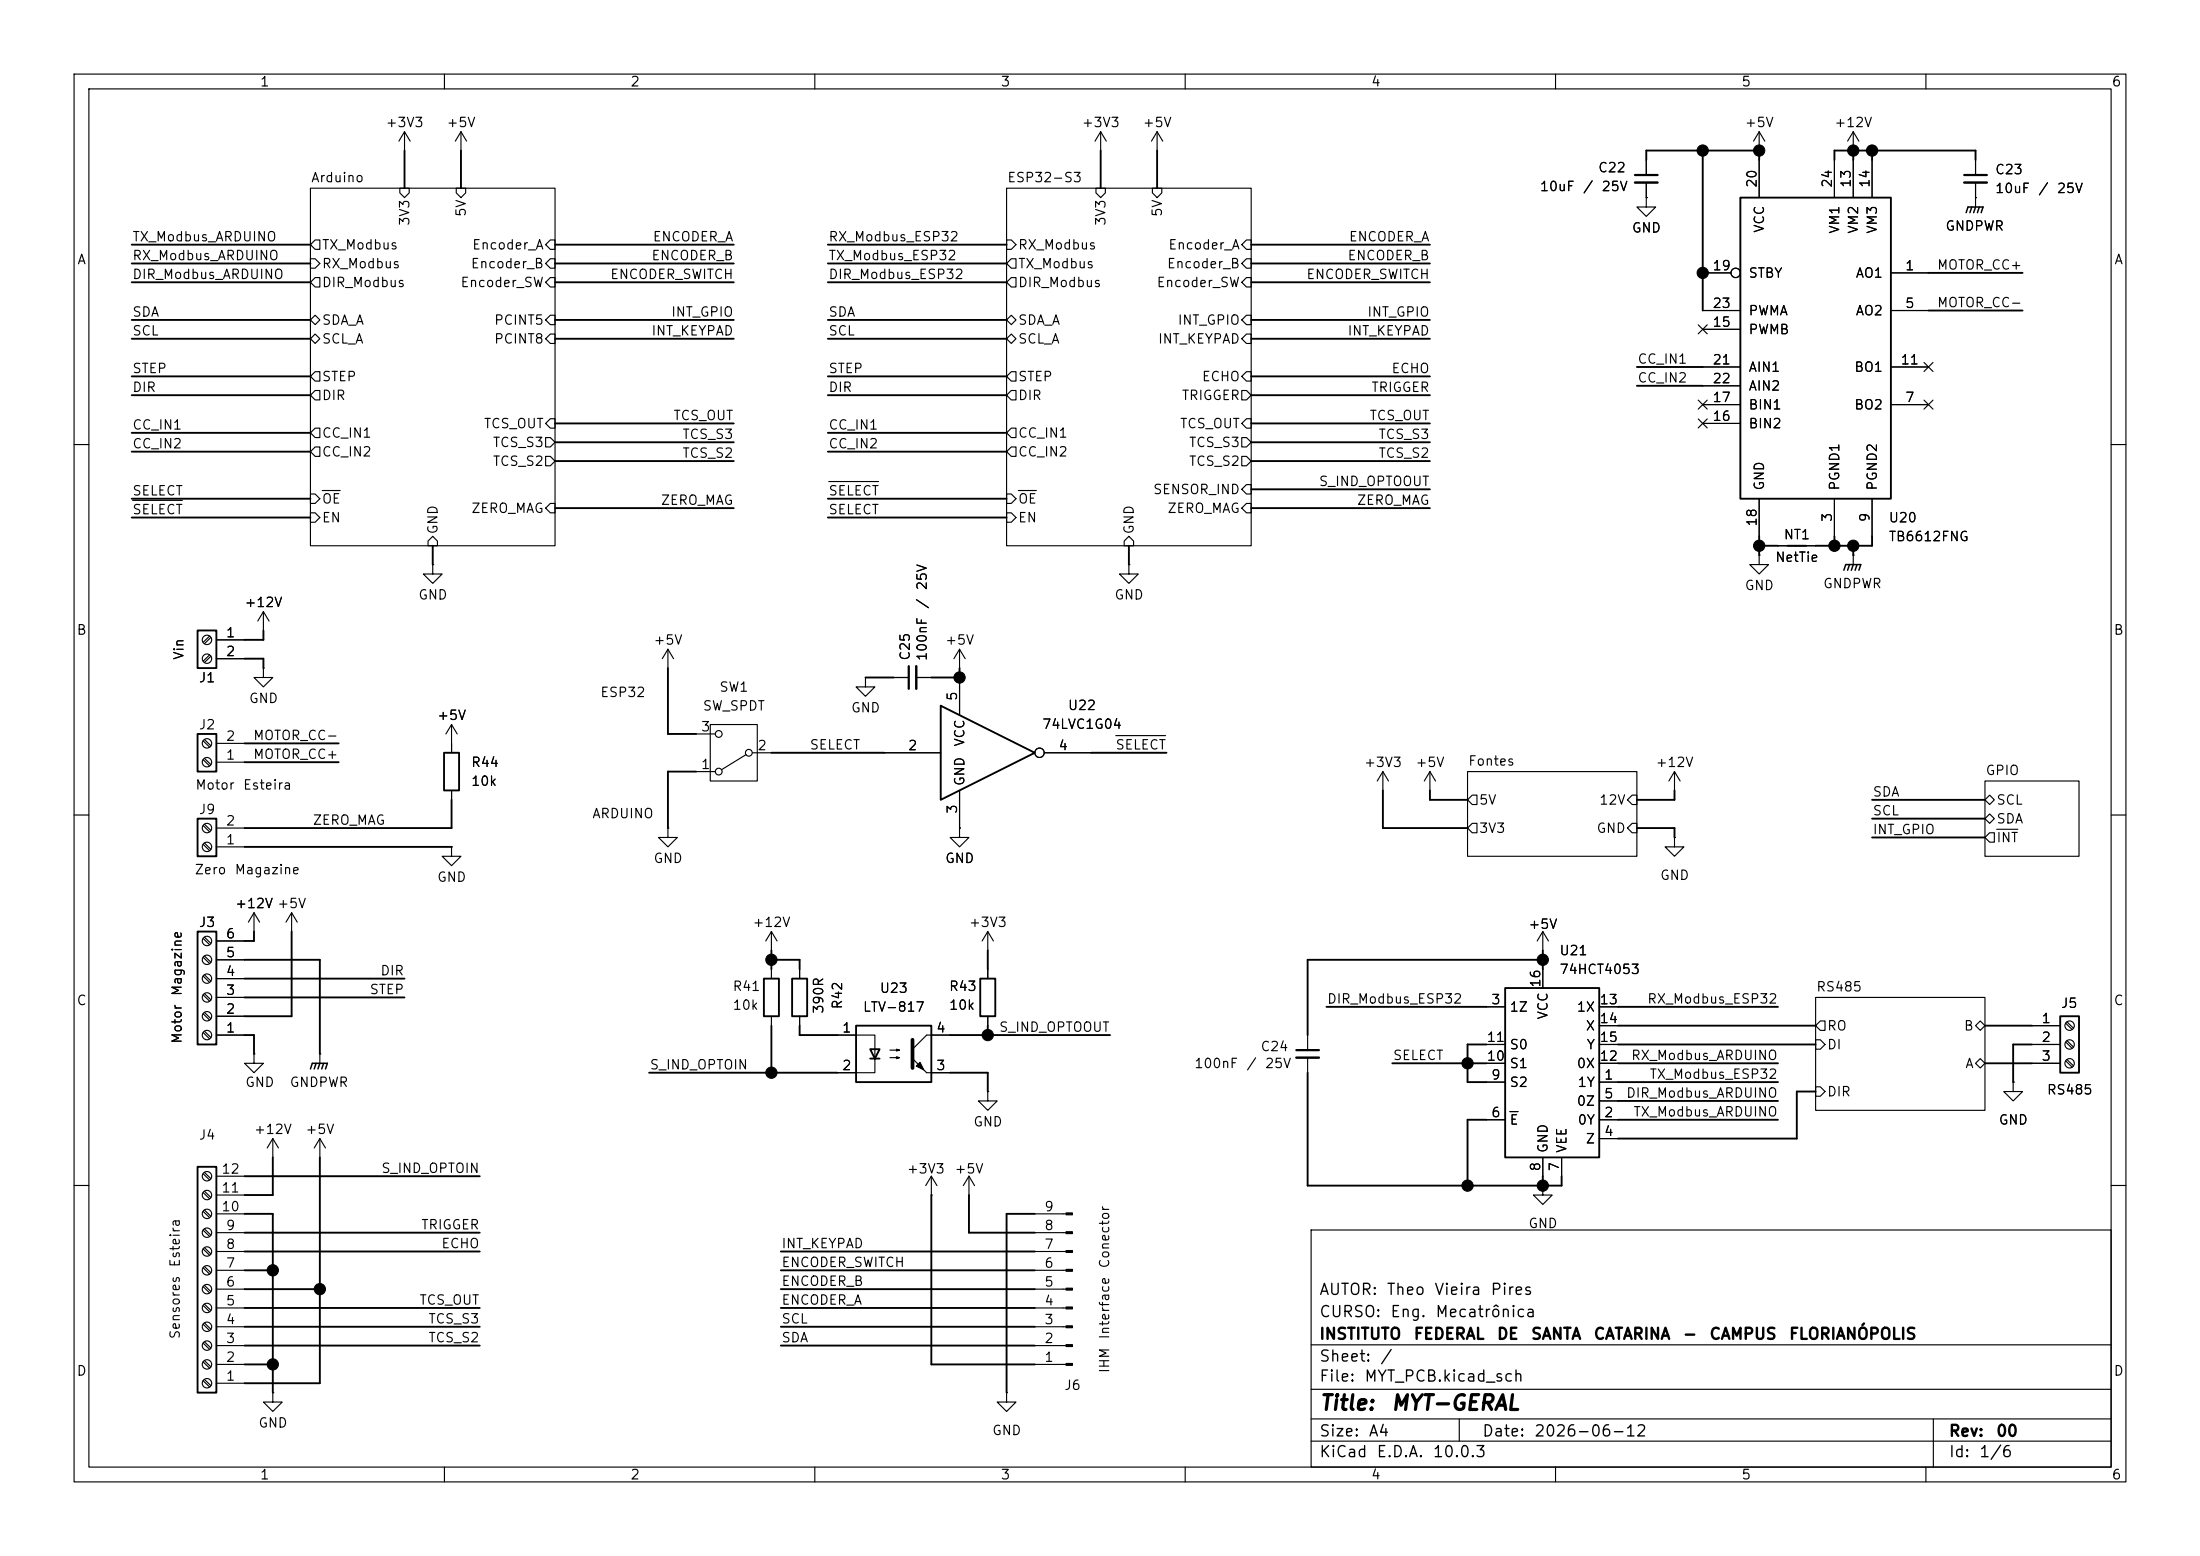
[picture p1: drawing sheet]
<svg xmlns="http://www.w3.org/2000/svg" width="297mm" height="210mm" viewBox="0 0 297 210" stroke-linecap="round" stroke-linejoin="round" font-family="sans-serif">
<g fill="none" stroke="#000" stroke-width=".15">
<path d="M10 10h277v190h-277zM12 12h273v186h-273zM54.6 17.8l-.8 1.3M54.6 17.8l.8 1.3M54.6 17.8v2.5M60 10v2M62.2 17.8l-.7 1.3M62.2 17.8l.8 1.3M62.2 17.8v2.5M110 10v2M148.6 17.8l-.8 1.3M148.6 17.8l.8 1.3"/>
<path d="M148.6 17.8v2.5M156.2 17.8l-.8 1.3M156.2 17.8l.8 1.3M156.2 17.8v2.5M160 10v2M210 10v2M237.5 17.8l-.8 1.3M237.5 17.8l.8 1.3M237.5 17.8v2.5M250.2 17.8l-.8 1.3M250.2 17.8l.8 1.3M250.2 17.8v2.5"/>
<path d="M260 10v2M41.9 25.4h33v48.3h-33zM41.9 33l.6-.6h.7v1.3h-.7zM41.9 38.1l.6-.6h.7v1.2h-.7zM41.9 34.9h.6l.7 .7-.7 .6h-.6zM54 25.4h1.2v.6l-.6 .7-.6-.7zM61.6 25.4h1.3v.6l-.7 .7-.6-.7zM74.3 32.4h.6v1.3h-.6l-.6-.7zM74.3 37.5h.6v1.2h-.6l-.6-.6zM74.3 34.9h.6v1.3h-.6l-.6-.6zM135.9 25.4h33v48.3h-33zM135.9 32.4h.6l.7 .6-.7 .7h-.6z"/>
<path d="M136.5 34.9h.7v1.3h-.7l-.6-.6zM136.5 37.5h.7v1.2h-.7l-.6-.6zM148 25.4h1.2v.6l-.6 .7-.6-.7zM155.6 25.4h1.2v.6l-.6 .7-.6-.7zM168.3 37.5h.6v1.2h-.6l-.7-.6zM168.3 32.4h.6v1.3h-.6l-.7-.7zM168.3 34.9h.6v1.3h-.6l-.7-.6zM222.2 26.7v1.2h1.3l-1.3 1.3-1.2-1.3h1.2M222.2 26.7h.1M222.2 21.6v2M222.2 24.6v2.1M229.9 36.8h3.8"/>
<path d="M237.5 21.6v5.1M247.6 21.6v5.1M250.2 21.6v5.1M252.7 21.6v5.1M255.3 36.8h5M266.7 26.7h.1M266.7 21.6v2M266.7 24.6v3.3M41.9 45.7l.6-.6 .7 .6-.7 .7zM41.9 58.4l.6-.6h.7v1.3h-.7zM41.9 53.3l.6-.6h.7v1.3h-.7zM41.9 50.8l.6-.6h.7v1.2h-.7z"/>
<path d="M42.5 42.5l.7 .7-.7 .6-.6-.6zM73.7 59.1h.6l.6 .6-.6 .6h-.6zM74.3 45.1h.6v1.3h-.6l-.6-.7zM74.3 42.5h.6v1.3h-.6l-.6-.6zM74.3 56.5h.6v1.3h-.6l-.6-.6zM135.9 45.7l.6-.6 .7 .6-.7 .7zM136.5 52.7h.7v1.3h-.7l-.6-.7zM136.5 50.2h.7v1.2h-.7l-.6-.6zM136.5 42.5l.7 .7-.7 .6-.6-.6zM136.5 57.8h.7v1.3h-.7l-.6-.7zM167.6 52.7h.7l.6 .6-.6 .7h-.7zM167.6 59.1h.7l.6 .6-.6 .6h-.7z"/>
<path d="M168.3 50.2h.6v1.2h-.6l-.7-.6zM168.3 56.5h.6v1.3h-.6l-.7-.6zM168.3 45.1h.6v1.3h-.6l-.7-.7zM168.3 42.5h.6v1.3h-.6l-.7-.6zM229.3 56.5l1.2 1.3M229.3 43.8l1.2 1.3M229.3 54l1.2 1.2M229.9 41.9h5M229.9 54.6h5M229.9 49.5h5M229.9 44.5h5M229.9 57.2h5"/>
<path d="M229.9 52.1h5M230.5 56.5l-1.2 1.3M230.5 43.8l-1.2 1.3M230.5 54l-1.2 1.2M255.3 41.9h5M255.3 54.6h5M255.3 49.5h5M259.7 48.9l1.3 1.2M259.7 54l1.3 1.2M261 48.9l-1.3 1.2M261 54l-1.3 1.2M10 60h2"/>
<path d="M17.9 67.5h6.7M41.9 69.2h.6l.7 .7-.7 .6h-.6zM41.9 66.7h.6l.7 .6-.7 .6h-.6zM41.9 61l.6-.7h.7v1.3h-.7zM43.5 66.2h2.4M58.4 72.4l.7 .6v.7h-1.3v-.7zM58.4 76.2v1.3h1.3l-1.3 1.2-1.3-1.2h1.3M58.4 76.2h.1M73.7 61.6h.6l.6 .6-.6 .7h-.6zM74.3 67.9h.6v1.3h-.6l-.6-.6zM111.9 65h6.7M135.9 66.7h.6l.7 .6-.7 .6h-.6z"/>
<path d="M135.9 69.2h.6l.7 .7-.7 .6h-.6zM136.5 60.3h.7v1.3h-.7l-.6-.6zM137.5 66.2h2.4M151.8 73l.6-.6 .6 .6v.7h-1.2zM152.4 76.2v1.3h1.3l-1.3 1.2-1.3-1.2h1.3M152.4 76.2h.1M167.6 61.6h.7l.6 .6-.6 .7h-.7zM168.3 67.9h.6v1.3h-.6l-.7-.6zM168.3 65.4h.6v1.3h-.6l-.7-.7zM237.5 74.9v1.3h1.3l-1.3 1.3-1.3-1.3h1.3M237.5 74.9h.1M237.5 67.3v5.1"/>
<path d="M240 73.7h5.1M247.6 67.3v5.1M250.2 74.9h.1M250.2 74.9v1.3M252.7 67.3v5.1M285 60h2M27.4 100l.9 .8M27.6 99.8l.9 .9M28.3 85.9l-.9 .8M28.3 88.4l-.9 .8M28.5 86l-.9 .9M28.5 88.6l-.9 .8"/>
<path d="M29.2 86.4h3.8M29.2 88.9h3.8M35.6 90.2v1.2h1.2l-1.2 1.3-1.3-1.3h1.3M35.6 90.2h.1M35.6 82.6l-.8 1.2M35.6 82.6l.7 1.2M35.6 82.6v2.5M61 97.8v3.8M61 97.8l-.8 1.3M61 97.8l.7 1.3M90.2 87.6l-.8 1.3M90.2 87.6l.7 1.3"/>
<path d="M90.2 87.6v2.6M94 99.1h2.5M95.9 97.8h6.3v7.6h-6.3zM116.8 91.4v1.3h1.3l-1.3 1.3-1.2-1.3h1.2M116.8 91.4h.1M120.6 91.4h2.1M123.7 91.4h2M129.5 87.6v2.6M129.5 91.4v5.1M129.5 87.6l-.7 1.3M129.5 87.6l.8 1.3M150.6 99.3h6.8"/>
<path d="M10 110h2M27.4 114l.9 .8M27.4 111.4l.9 .9M27.4 102.5l.9 .9M27.6 113.8l.9 .8M27.6 111.3l.9 .8M27.6 102.4l.9 .8M29.2 114.3h3.8M29.2 111.8h3.8M29.2 102.9h3.8M29.2 100.3h3.8M61 114.3v1.3h1.2l-1.2 1.2-1.3-1.2h1.3"/>
<path d="M61 114.3h.1M61 106.7v1.3M90.2 111.8v1.2h1.2l-1.2 1.3-1.3-1.3h1.3M90.2 111.8h.1M94 104.1h2.5M100.7 101.9l-3.3 2M101.6 101.6h2.5M119.4 101.6h7.6M129.5 111.8v1.2h1.3l-1.3 1.3-1.2-1.3h1.2M129.5 111.8h.1M129.5 106.7v5.1M141 101.6h6.3"/>
<path d="M186.7 104.1l-.8 1.3M186.7 104.1l.8 1.3M186.7 104.1v2.6M193 104.1l-.7 1.3M193 104.1l.8 1.3M193 104.1v2.6M198.1 104.1h22.9v11.5h-22.9zM198.8 111.1h.6v1.3h-.6l-.7-.6zM198.8 107.3h.6v1.3h-.6l-.7-.6zM220.3 107.3h.7v1.3h-.7l-.6-.6zM220.3 111.1h.7v1.3h-.7l-.6-.6zM226.1 113v1.3h1.2l-1.2 1.3-1.3-1.3h1.3"/>
<path d="M226.1 113h.1M226.1 104.1l-.8 1.3M226.1 104.1l.7 1.3M226.1 104.1v2.6M268 105.4h12.7v10.2h-12.7zM268 110.5l.6-.6 .6 .6-.6 .6zM268.6 107.3l.6 .7-.6 .6-.6-.6zM268.6 112.4h.6v1.3h-.6l-.6-.7zM269.6 111.9h2.8M285 110h2M27.4 139.4l.9 .8M27.4 136.8l.9 .9"/>
<path d="M27.4 134.3l.9 .8M27.4 131.7l.9 .9M27.4 129.2l.9 .8M27.4 126.7l.9 .8M27.6 139.2l.9 .8M27.6 136.7l.9 .8M27.6 134.1l.9 .9M27.6 131.6l.9 .8M27.6 129l.9 .9M27.6 126.5l.9 .8M29.2 139.7h3.8M29.2 137.2h3.8"/>
<path d="M29.2 134.6h3.8M29.2 132.1h3.8M29.2 129.5h3.8M29.2 127h3.8M34.3 123.2l-.8 1.3M34.3 123.2l.8 1.3M34.3 123.2v2.5M39.4 123.2l-.8 1.3M39.4 123.2l.7 1.3M39.4 123.2v2.5M104.1 125.7l-.7 1.3M104.1 125.7l.8 1.3"/>
<path d="M104.1 125.7v2.6M104.1 130.8v1.3M104.1 137.2v1.2M107.9 130.8v1.3M107.9 137.2v1.2M113 139.7h5.1v3.3M128.3 139.7h-3.2l-1.9 1.9M133.3 125.7v2.6M133.3 130.8v1.3M133.3 137.2v1.2M133.3 125.7l-.7 1.3M133.3 125.7l.8 1.3"/>
<path d="M176.5 139.7v2M200.7 135.9h2.5M208.3 125.7v2.6M208.3 130.8v2.6M208.3 125.7l-.8 1.3M208.3 125.7l.7 1.3M215.9 138.4h2.5M215.9 135.9h2.5M245.1 134.6h22.9v15.3h-22.9zM245.7 137.8h.7v1.3h-.7l-.6-.7zM267.3 137.8l.7 .6-.7 .7-.6-.7zM274.3 138.4h3.8"/>
<path d="M278.9 138.1l.8 .8M279 137.9l.9 .9M27.4 158.4l.9 .9M27.6 158.2l.9 .9M29.2 158.8h3.8M34.3 142.2v1.3h1.3l-1.3 1.3-1.3-1.3h1.3M34.3 142.2h.1M36.8 153.7l-.7 1.2M36.8 153.7l.8 1.2M36.8 153.7v2.5M43.2 142.2h.1M43.2 153.7l-.8 1.2"/>
<path d="M43.2 153.7l.7 1.2M43.2 142.2v1.3M43.2 153.7v2.5M118.1 142.9v1.9h-5.1M120.1 141.7h1.3l-.4 .2v-.3l.4 .1M120.1 142.7h1.3l-.4 .2v-.3l.4 .1M125.1 144.8h3.2M125.7 158.8l-.7 1.2M125.7 158.8l.8 1.2M125.7 158.8v2.5M130.8 158.8l-.8 1.2M130.8 158.8l.8 1.2"/>
<path d="M130.8 158.8v2.5M133.3 147.3v1.3h1.3l-1.3 1.3-1.2-1.3h1.2M133.3 147.3h.1M176.5 142.7v2.1M200.7 141h2.5M200.7 143.5h2.5M200.7 146.1h2.5M200.7 151.1h2.5M203.8 150h1.1M208.3 156.2v2.6M210.8 156.2v2.6M215.9 141h2.5"/>
<path d="M215.9 143.5h2.5M215.9 146.1h2.5M215.9 151.1h2.5M215.9 153.7h2.5M215.9 148.6h2.5M245.1 140.3h.6l.7 .7-.7 .6h-.6zM245.1 146.7h.6l.7 .6-.7 .7h-.6zM266.7 143.5l.6-.6 .7 .6-.7 .6zM271.8 146.1v1.2h1.2l-1.2 1.3-1.3-1.3h1.3M271.8 146.1h.1M274.3 141h3.8M274.3 143.5h3.8"/>
<path d="M278.9 140.6l.8 .9M278.9 143.2l.8 .8M279 140.5l.9 .8M279 143l.9 .8M10 160h2M27.4 178.7l.9 .9M27.4 176.2l.9 .8M27.4 173.7l.9 .8M27.4 171.1l.9 .9M27.4 168.6l.9 .8M27.4 166l.9 .9M27.4 163.5l.9 .8"/>
<path d="M27.4 161l.9 .8M27.6 178.6l.9 .8M27.6 176l.9 .9M27.6 173.5l.9 .8M27.6 170.9l.9 .9M27.6 168.4l.9 .8M27.6 165.9l.9 .8M27.6 163.3l.9 .9M27.6 160.8l.9 .8M29.2 179.1h3.8M29.2 176.5h3.8M29.2 174h3.8"/>
<path d="M29.2 171.5h3.8M29.2 168.9h3.8M29.2 166.4h3.8M29.2 163.8h3.8M29.2 161.3h3.8M125.7 161.3h.1M139.7 179.1h4.2M139.7 176.5h4.2M139.7 174h4.2M139.7 171.5h4.2M139.7 168.9h4.2M139.7 166.4h4.2"/>
<path d="M139.7 163.8h4.2M177 166h108v32h-108zM208.3 160v1.3h1.2l-1.2 1.3-1.3-1.3h1.3M208.3 160h.1M285 160h2M27.4 186.4l.9 .8M27.4 183.8l.9 .9M27.4 181.3l.9 .8M27.6 186.2l.9 .8M27.6 183.6l.9 .9M27.6 181.1l.9 .8M29.2 184.2h3.8"/>
<path d="M29.2 181.6h3.8M29.2 186.7h3.8M36.8 188v1.2h1.3l-1.3 1.3-1.2-1.3h1.2M36.8 188h.1M60 198v2M110 198v2M135.9 188v1.2h1.3l-1.3 1.3-1.3-1.3h1.3M135.9 188h.1M139.7 184.2h4.2M139.7 181.6h4.2M160 198v2M177 194.5h108"/>
<path d="M177 191.5h108M177 187.5h108M177 181.5h108M197 191.5v3M210 198v2M260 198v2M261 191.5v6.5"/>
<circle cx="234.3" cy="36.8" r=".63"/>
<circle cx="27.9" cy="86.4" r=".63"/>
<circle cx="27.9" cy="88.9" r=".63"/>
<circle cx="97" cy="99.1" r=".46"/>
<circle cx="27.9" cy="100.3" r=".63"/>
<circle cx="27.9" cy="114.3" r=".63"/>
<circle cx="27.9" cy="111.8" r=".63"/>
<circle cx="27.9" cy="102.9" r=".63"/>
<circle cx="97" cy="104.1" r=".46"/>
<circle cx="101.1" cy="101.6" r=".46"/>
<circle cx="140.3" cy="101.6" r=".63"/>
<circle cx="27.9" cy="127" r=".63"/>
<circle cx="27.9" cy="139.7" r=".63"/>
<circle cx="27.9" cy="129.5" r=".63"/>
<circle cx="27.9" cy="134.6" r=".63"/>
<circle cx="27.9" cy="132.1" r=".63"/>
<circle cx="27.9" cy="137.2" r=".63"/>
<circle cx="279.4" cy="138.4" r=".63"/>
<circle cx="27.9" cy="158.7" r=".63"/>
<circle cx="279.4" cy="143.5" r=".63"/>
<circle cx="279.4" cy="141" r=".63"/>
<circle cx="27.9" cy="168.9" r=".63"/>
<circle cx="27.9" cy="161.3" r=".63"/>
<circle cx="27.9" cy="174" r=".63"/>
<circle cx="27.9" cy="166.4" r=".63"/>
<circle cx="27.9" cy="163.8" r=".63"/>
<circle cx="27.9" cy="171.4" r=".63"/>
<circle cx="27.9" cy="179.1" r=".63"/>
<circle cx="27.9" cy="176.5" r=".63"/>
<circle cx="27.9" cy="181.6" r=".63"/>
<circle cx="27.9" cy="184.1" r=".63"/>
<circle cx="27.9" cy="186.7" r=".63"/>
</g>
<g fill="none" stroke="#000" stroke-width=".25">
<path d="M17.8 35.6h24.1M17.8 38.1h24.1M17.8 33h24.1M54.6 20.3v5.1M62.2 20.3v5.1M74.9 35.6h24.2M74.9 38.1h24.2M74.9 33h24.2M111.8 35.6h24.1M111.8 38.1h24.1M111.8 33h24.1M148.6 20.3v5.1"/>
<path d="M156.2 20.3v5.1M168.9 35.6h24.1M168.9 38.1h24.1M168.9 33h24.1M222.2 21.6v-1.3h15.3v1.3M229.9 20.3v21.6M234.9 26.7h20.4v40.6h-20.4zM247.6 21.6v-1.3h19.1v1.3M250.2 20.3v1.3M252.7 20.3v1.3M260.3 36.8h12.7M17.8 58.4h24.1"/>
<path d="M17.8 45.7h24.1M17.8 43.2h24.1M17.8 50.8h24.1M17.8 53.3h24.1M74.9 45.7h24.2M74.9 43.2h24.2M74.9 57.2h24.2M74.9 59.7h24.2M111.8 58.4h24.1M111.8 45.7h24.1M111.8 43.2h24.1M111.8 50.8h24.1"/>
<path d="M111.8 53.3h24.1M168.9 45.7h24.1M168.9 43.2h24.1M168.9 57.2h24.1M168.9 59.7h24.1M168.9 50.8h24.1M168.9 53.3h24.1M221 49.5h8.9M221 52.1h8.9M260.3 41.9h12.7M17.8 67.3h24.1M17.8 61h24.1"/>
<path d="M17.8 69.9h24.1M58.4 73.7v2.5M74.9 68.6h24.2M74.9 62.2h24.2M111.8 67.3h24.1M111.8 61h24.1M111.8 69.9h24.1M152.4 73.7v2.5M168.9 68.6h24.1M168.9 62.2h24.1M168.9 66h24.1M237.5 73.7h2.5"/>
<path d="M237.5 72.4v2.5M241.3 73.7h2.5M247.6 72.4v1.3M250.2 73.7v1.2M252.7 72.4v1.3h-7.6M26.7 99.1h2.5v5h-2.5zM26.7 85.1h2.5v5.1h-2.5zM33 88.9h2.6v1.3M35.6 85.1v1.3h-2.6M90.2 90.2v8.9h3.8M116.8 91.4h3.8M127 95.3l12.7 6.3-12.7 6.4z"/>
<path d="M129.5 90.2v1.2h-3.8M26.7 110.5h2.5v5.1h-2.5zM33 102.9h12.7M33 100.3h12.7M33 114.3h28M59.9 101.6h2.1v5.1h-2.1zM61 108v3.8h-28M94 104.1h-3.8v7.7M104.1 101.6h15.3M147.3 101.6h10.2M186.7 106.7v5.1h11.4M193 106.7v1.3h5.1"/>
<path d="M221 111.8h5.1v1.2M226.1 106.7v1.3h-5.1M252.7 108h15.3M252.7 113h15.3M252.7 110.5h15.3M26.7 125.7h2.5v15.3h-2.5zM33 139.7h1.3v2.5M33 129.5h10.2v12.7M33 134.6h21.6M33 132.1h21.6M34.3 125.7v1.3h-1.3M39.4 125.7v11.5h-6.4"/>
<path d="M103.1 132.1h2.1v5.1h-2.1zM104.1 129.5h3.8v1.3M104.1 128.3v2.5M104.1 138.4v6.4M106.9 132.1h2.1v5.1h-2.1zM107.9 138.4v1.3h5.1M115.6 138.4h10.1v7.7h-10.1zM128.3 139.7h21.6M132.3 132.1h2.1v5.1h-2.1zM133.3 128.3v2.5M133.3 138.4v1.3M179.1 135.9h21.6"/>
<path d="M203.2 133.4h12.7v22.8h-12.7zM208.3 128.3v2.5M208.3 129.5h-31.8v10.2M218.4 138.4h26.7M218.4 135.9h21.6M268 138.4h6.3M278.1 137.2h2.6v7.6h-2.6zM26.7 157.5h2.5v30.5h-2.5zM33 158.8h31.8M36.8 156.2v5.1h-3.8M43.2 156.2v30.5h-10.2M87.6 144.8h25.4"/>
<path d="M117.5 141.6h1.2l-.6 1.3zM117.5 142.9h1.2M128.3 144.8h5v2.5M176.5 144.8v15.2h34.3v-1.2M188 143.5h12.7M200.7 141h-2.6v5.1h2.6M200.7 151.1h-2.6v8.9M208.3 158.8v1.2M218.4 143.5h21.6M218.4 141h26.7M218.4 151.1h21.6M218.4 148.6h21.6"/>
<path d="M218.4 146.1h21.6M245.1 147.3h-2.5v6.4h-24.2M268 143.5h6.3M274.3 141h-2.5v5.1M33 163.8h3.8v24.2M33 166.4h31.8M33 171.5h3.8M33 176.5h31.8M33 168.9h31.8M33 179.1h31.8M33 174h10.2M105.4 171.5h34.3"/>
<path d="M105.4 176.5h34.3M105.4 168.9h34.3M105.4 179.1h34.3M105.4 174h34.3M125.7 161.3v22.9h14M130.8 161.3v5.1h8.9M139.7 163.8h-3.8v24.2M33 181.6h31.8M33 184.2h3.8M105.4 181.6h34.3"/>
</g>
<path d="M220.7 23.6h3.1M265.2 23.6h3M122.7 89.9v3.1M175 141.7h3.1" fill="none" stroke="#000" stroke-width=".3"/>
<path d="M220.7 24.6h3.1M265.2 24.6h3M123.7 89.9v3.1M175 142.7h3.1" fill="none" stroke="#000" stroke-width=".33"/>
<path d="M123.2 140.3v3.8" fill="none" stroke="#000" stroke-width=".51"/>
<path d="M123.7 143.9l.5-.5 .5 1zM123.2 142.9l1.9 1.9zM143.9 178.9h.9v.3h-.9zM143.9 176.4h.9v.3h-.9zM143.9 173.9h.9v.2h-.9zM143.9 171.3h.9v.3h-.9zM143.9 168.8h.9v.2h-.9zM143.9 166.2h.9v.3h-.9zM143.9 163.7h.9v.3h-.9zM143.9 184h.9v.3h-.9zM143.9 181.5h.9v.2h-.9z" fill="#000" stroke="#000" stroke-width=".15"/>
<path d="M265.4 28.7l.3-.8h2l-.2 .8M266.2 27.9l-.3 .8M266.7 27.9l-.3 .8M267.2 27.9l-.2 .8M248.9 77l.3-.8h2l-.2 .8M249.7 76.2l-.3 .8M250.2 76.2l-.3 .8M250.7 76.2l-.3 .8M41.9 144.3l.3-.8h2l-.3 .8M42.7 143.5l-.3 .8M43.2 143.5l-.3 .8M43.7 143.5l-.3 .8" fill="none" stroke="#000" stroke-width=".2"/>
<g fill="#000" stroke="#000" stroke-width=".14">
<circle cx="229.9" cy="20.3" r=".76"/>
<circle cx="229.9" cy="36.8" r=".76"/>
<circle cx="237.5" cy="20.3" r=".76"/>
<circle cx="250.2" cy="20.3" r=".76"/>
<circle cx="252.7" cy="20.3" r=".76"/>
<circle cx="237.5" cy="73.7" r=".76"/>
<circle cx="247.6" cy="73.7" r=".76"/>
<circle cx="250.2" cy="73.7" r=".76"/>
<circle cx="129.5" cy="91.4" r=".76"/>
<circle cx="104.1" cy="129.5" r=".76"/>
<circle cx="133.3" cy="139.7" r=".76"/>
<circle cx="208.3" cy="129.5" r=".76"/>
<circle cx="104.1" cy="144.8" r=".76"/>
<circle cx="198.1" cy="143.5" r=".76"/>
<circle cx="36.8" cy="171.4" r=".76"/>
<circle cx="43.2" cy="174" r=".76"/>
<circle cx="198.1" cy="160" r=".76"/>
<circle cx="208.3" cy="160" r=".76"/>
<circle cx="36.8" cy="184.1" r=".76"/>
</g>
<g font-size="2">
<text x="178" y="190.8">Title:</text>
<text x="187.7" y="190.8">MYT-GERAL</text>
</g>
<g font-size="1.5">
<text x="178" y="178.2">CURSO:</text>
<text x="178" y="175.2">AUTOR:</text>
<text x="187.1" y="175.2">Theo</text>
<text x="187.6" y="178.2">Eng.</text>
<text x="193.5" y="175.2">Vieira</text>
<text x="193.7" y="178.2">Mecatrônica</text>
<text x="201.1" y="175.2">Pires</text>
<text x="178" y="184.2">Sheet:</text>
<text x="178" y="181.2">INSTITUTO</text>
<text x="186.2" y="184.2">/</text>
<text x="190.7" y="181.2">FEDERAL</text>
<text x="202" y="181.2">DE</text>
<text x="206.6" y="181.2">SANTA</text>
<text x="215" y="181.2">CATARINA</text>
<text x="227.1" y="181.2">-</text>
<text x="230.7" y="181.2">CAMPUS</text>
<text x="241.4" y="181.2">FLORIANÓPOLIS</text>
<text x="178" y="186.9">File:</text>
<text x="184.1" y="186.9">MYT_PCB.kicad_sch</text>
<text x="178" y="197.1">KiCad</text>
<text x="178" y="194.3">Size:</text>
<text x="184.7" y="194.3">A4</text>
<text x="185.7" y="197.1">E.D.A.</text>
<text x="193.3" y="197.1">10.0.3</text>
<text x="200" y="194.3">Date:</text>
<text x="207" y="194.3">2026-06-12</text>
<text x="263" y="194.3">Rev:</text>
<text x="263" y="197.1">Id:</text>
<text x="267.1" y="197.1">1/6</text>
<text x="269.4" y="194.3">00</text>
</g>
<g font-size="1.3">
<text x="35" y="12">1</text>
<text x="85" y="12">2</text>
<text x="135" y="12">3</text>
<text x="185" y="12">4</text>
<text x="235" y="12">5</text>
<text x="285" y="12">6</text>
<text x="52" y="17.5">+3V3</text>
<text x="60.2" y="17.5">+5V</text>
<text x="145.9" y="17.5">+3V3</text>
<text x="154.2" y="17.5">+5V</text>
<text x="235.5" y="17.5">+5V</text>
<text x="247.5" y="17.5">+12V</text>
<text x="215.7" y="23.6">C22</text>
<text x="269.2" y="23.8">C23</text>
<text x="41.9" y="24.9">Arduino</text>
<text x="63.2" y="29.4" transform="rotate(-90 63.2 29.4)">5V</text>
<text x="135.9" y="24.9">ESP32-S3</text>
<text x="157.2" y="29.4" transform="rotate(-90 157.2 29.4)">5V</text>
<text x="207.8" y="26.1">10uF</text>
<text x="213.6" y="26.1">/</text>
<text x="216.1" y="26.1">25V</text>
<text x="237.5" y="25.4" transform="rotate(-90 237.5 25.4)">20</text>
<text x="247.6" y="25.4" transform="rotate(-90 247.6 25.4)">24</text>
<text x="250.2" y="25.4" transform="rotate(-90 250.2 25.4)">13</text>
<text x="252.7" y="25.4" transform="rotate(-90 252.7 25.4)">14</text>
<text x="269.2" y="26.4">10uF</text>
<text x="275.1" y="26.4">/</text>
<text x="277.6" y="26.4">25V</text>
<text x="10.3" y="36">A</text>
<text x="17.8" y="35.4">RX_Modbus_ARDUINO</text>
<text x="17.8" y="32.9">TX_Modbus_ARDUINO</text>
<text x="43.4" y="34">TX_Modbus</text>
<text x="55.6" y="30.6" transform="rotate(-90 55.6 30.6)">3V3</text>
<text x="63.7" y="34">Encoder_A</text>
<text x="87.9" y="35.4">ENCODER_B</text>
<text x="88" y="32.9">ENCODER_A</text>
<text x="111.8" y="32.9">RX_Modbus_ESP32</text>
<text x="111.8" y="35.4">TX_Modbus_ESP32</text>
<text x="137.4" y="34">RX_Modbus</text>
<text x="149.6" y="30.6" transform="rotate(-90 149.6 30.6)">3V3</text>
<text x="157.6" y="34">Encoder_A</text>
<text x="181.8" y="35.4">ENCODER_B</text>
<text x="182" y="32.9">ENCODER_A</text>
<text x="220.2" y="31.7">GND</text>
<text x="238.5" y="31.5" transform="rotate(-90 238.5 31.5)">VCC</text>
<text x="248.6" y="31.6" transform="rotate(-90 248.6 31.6)">VM1</text>
<text x="251.2" y="31.6" transform="rotate(-90 251.2 31.6)">VM2</text>
<text x="253.7" y="31.6" transform="rotate(-90 253.7 31.6)">VM3</text>
<text x="262.5" y="31.5">GNDPWR</text>
<text x="285.3" y="36">A</text>
<text x="17.8" y="38">DIR_Modbus_ARDUINO</text>
<text x="43.4" y="39.1">DIR_Modbus</text>
<text x="43.4" y="36.5">RX_Modbus</text>
<text x="62.1" y="39.1">Encoder_SW</text>
<text x="63.5" y="36.5">Encoder_B</text>
<text x="82.3" y="38">ENCODER_SWITCH</text>
<text x="111.8" y="38">DIR_Modbus_ESP32</text>
<text x="137.4" y="36.5">TX_Modbus</text>
<text x="137.4" y="39.1">DIR_Modbus</text>
<text x="156.1" y="39.1">Encoder_SW</text>
<text x="157.4" y="36.5">Encoder_B</text>
<text x="176.3" y="38">ENCODER_SWITCH</text>
<text x="231.1" y="36.8">19</text>
<text x="231.1" y="41.9">23</text>
<text x="236" y="37.8">STBY</text>
<text x="250.4" y="37.8">AO1</text>
<text x="257.1" y="36.8">1</text>
<text x="257.1" y="41.9">5</text>
<text x="261.4" y="36.7">MOTOR_CC+</text>
<text x="261.4" y="41.8">MOTOR_CC-</text>
<text x="17.8" y="45.6">SCL</text>
<text x="17.8" y="43.1">SDA</text>
<text x="43.4" y="44.2">SDA_A</text>
<text x="43.4" y="46.7">SCL_A</text>
<text x="66.6" y="46.7">PCINT8</text>
<text x="66.6" y="44.2">PCINT5</text>
<text x="87.9" y="45.6">INT_KEYPAD</text>
<text x="90.5" y="43.1">INT_GPIO</text>
<text x="111.8" y="43.1">SDA</text>
<text x="111.8" y="45.6">SCL</text>
<text x="137.4" y="46.7">SCL_A</text>
<text x="137.4" y="44.2">SDA_A</text>
<text x="156.2" y="46.7">INT_KEYPAD</text>
<text x="158.9" y="44.2">INT_GPIO</text>
<text x="181.8" y="45.6">INT_KEYPAD</text>
<text x="184.5" y="43.1">INT_GPIO</text>
<text x="231.1" y="44.4">15</text>
<text x="236" y="45.4">PWMB</text>
<text x="236" y="42.9">PWMA</text>
<text x="250.4" y="42.9">AO2</text>
<text x="17.8" y="53.2">DIR</text>
<text x="17.8" y="50.7">STEP</text>
<text x="43.4" y="51.8">STEP</text>
<text x="111.8" y="53.2">DIR</text>
<text x="111.8" y="50.7">STEP</text>
<text x="137.4" y="51.8">STEP</text>
<text x="162.2" y="51.8">ECHO</text>
<text x="185" y="53.2">TRIGGER</text>
<text x="187.8" y="50.7">ECHO</text>
<text x="221" y="51.9">CC_IN2</text>
<text x="221" y="49.4">CC_IN1</text>
<text x="231.1" y="49.5">21</text>
<text x="231.1" y="52">22</text>
<text x="236" y="50.5">AIN1</text>
<text x="236" y="53">AIN2</text>
<text x="250.2" y="50.5">BO1</text>
<text x="256.5" y="49.5">11</text>
<text x="17.8" y="58.3">CC_IN1</text>
<text x="43.4" y="59.4">CC_IN1</text>
<text x="43.4" y="54.3">DIR</text>
<text x="65.2" y="58.1">TCS_OUT</text>
<text x="90.8" y="57">TCS_OUT</text>
<text x="92" y="59.6">TCS_S3</text>
<text x="111.8" y="58.3">CC_IN1</text>
<text x="137.4" y="54.3">DIR</text>
<text x="137.4" y="59.4">CC_IN1</text>
<text x="159.2" y="58.1">TCS_OUT</text>
<text x="159.4" y="54.3">TRIGGER</text>
<text x="184.8" y="57">TCS_OUT</text>
<text x="186" y="59.6">TCS_S3</text>
<text x="231.1" y="57.1">16</text>
<text x="231.1" y="54.6">17</text>
<text x="236" y="58.1">BIN2</text>
<text x="236" y="55.6">BIN1</text>
<text x="250.2" y="55.6">BO2</text>
<text x="257.1" y="54.6">7</text>
<text x="17.8" y="60.8">CC_IN2</text>
<text x="43.4" y="61.9">CC_IN2</text>
<text x="66.4" y="60.7">TCS_S3</text>
<text x="66.4" y="63.2">TCS_S2</text>
<text x="92" y="62.1">TCS_S2</text>
<text x="111.8" y="60.8">CC_IN2</text>
<text x="137.4" y="61.9">CC_IN2</text>
<text x="160.4" y="63.2">TCS_S2</text>
<text x="160.4" y="60.7">TCS_S3</text>
<text x="178" y="65.9">S_IND_OPTOOUT</text>
<text x="186" y="62.1">TCS_S2</text>
<text x="17.8" y="67.2">SELECT</text>
<text x="17.8" y="69.7">SELECT</text>
<text x="43.4" y="70.8">EN</text>
<text x="43.4" y="68.3">OE</text>
<text x="63.5" y="69.6">ZERO_MAG</text>
<text x="89.1" y="68.5">ZERO_MAG</text>
<text x="111.8" y="67.2">SELECT</text>
<text x="111.8" y="69.7">SELECT</text>
<text x="137.4" y="68.3">OE</text>
<text x="137.4" y="70.8">EN</text>
<text x="155.6" y="67">SENSOR_IND</text>
<text x="157.5" y="69.6">ZERO_MAG</text>
<text x="183.1" y="68.5">ZERO_MAG</text>
<text x="237.5" y="71.2" transform="rotate(-90 237.5 71.2)">18</text>
<text x="238.5" y="66.3" transform="rotate(-90 238.5 66.3)">GND</text>
<text x="247.6" y="70.6" transform="rotate(-90 247.6 70.6)">3</text>
<text x="248.6" y="66.3" transform="rotate(-90 248.6 66.3)">PGND1</text>
<text x="252.7" y="70.6" transform="rotate(-90 252.7 70.6)">9</text>
<text x="253.7" y="66.3" transform="rotate(-90 253.7 66.3)">PGND2</text>
<text x="254.9" y="70.8">U20</text>
<text x="59.4" y="72.2" transform="rotate(-90 59.4 72.2)">GND</text>
<text x="153.4" y="72.2" transform="rotate(-90 153.4 72.2)">GND</text>
<text x="239.6" y="76.2">NetTie</text>
<text x="240.7" y="73.1">NT1</text>
<text x="254.9" y="73.4">TB6612FNG</text>
<text x="32.9" y="82.3">+12V</text>
<text x="56.4" y="81.2">GND</text>
<text x="125.4" y="82.3" transform="rotate(-90 125.4 82.3)">/</text>
<text x="125.4" y="79.8" transform="rotate(-90 125.4 79.8)">25V</text>
<text x="150.4" y="81.2">GND</text>
<text x="235.5" y="80">GND</text>
<text x="246" y="79.7">GNDPWR</text>
<text x="10.3" y="86">B</text>
<text x="25.1" y="89.2" transform="rotate(-90 25.1 89.2)">Vin</text>
<text x="30.4" y="86.3">1</text>
<text x="30.4" y="88.9">2</text>
<text x="88.1" y="87.3">+5V</text>
<text x="123.1" y="89.2" transform="rotate(-90 123.1 89.2)">C25</text>
<text x="125.4" y="89.3" transform="rotate(-90 125.4 89.3)">100nF</text>
<text x="127.5" y="87.3">+5V</text>
<text x="285.3" y="86">B</text>
<text x="26.7" y="92.4">J1</text>
<text x="33.5" y="95.2">GND</text>
<text x="80.9" y="94.4">ESP32</text>
<text x="97" y="93.7">SW1</text>
<text x="129.5" y="94.7" transform="rotate(-90 129.5 94.7)">5</text>
<text x="26.7" y="98.8">J2</text>
<text x="30.4" y="100.3">2</text>
<text x="34.1" y="100.2">MOTOR_CC-</text>
<text x="58.9" y="97.5">+5V</text>
<text x="94.5" y="99">3</text>
<text x="94.8" y="96.2">SW_SPDT</text>
<text x="102.2" y="101.6">2</text>
<text x="109.2" y="101.5">SELECT</text>
<text x="114.8" y="96.5">GND</text>
<text x="122.5" y="101.6">2</text>
<text x="130.5" y="100.9" transform="rotate(-90 130.5 100.9)">VCC</text>
<text x="140.6" y="98.7">74LVC1G04</text>
<text x="142.8" y="101.6">4</text>
<text x="144.1" y="96.2">U22</text>
<text x="150.5" y="101.5">SELECT</text>
<text x="26.3" y="106.9">Motor</text>
<text x="30.4" y="102.8">1</text>
<text x="32.7" y="106.9">Esteira</text>
<text x="34.1" y="102.7">MOTOR_CC+</text>
<text x="63.5" y="106.4">10k</text>
<text x="63.5" y="103.8">R44</text>
<text x="94.5" y="104.1">1</text>
<text x="130.5" y="106.2" transform="rotate(-90 130.5 106.2)">GND</text>
<text x="184" y="103.8">+3V3</text>
<text x="191" y="103.8">+5V</text>
<text x="198.1" y="103.7">Fontes</text>
<text x="223.4" y="103.8">+12V</text>
<text x="252.7" y="107.8">SDA</text>
<text x="268" y="104.9">GPIO</text>
<text x="26.7" y="110.2">J9</text>
<text x="30.4" y="111.7">2</text>
<text x="42.1" y="111.6">ZERO_MAG</text>
<text x="79.9" y="110.8">ARDUINO</text>
<text x="129.5" y="109.9" transform="rotate(-90 129.5 109.9)">3</text>
<text x="199.6" y="112.7">3V3</text>
<text x="199.6" y="108.9">5V</text>
<text x="215.4" y="112.7">GND</text>
<text x="215.8" y="108.9">12V</text>
<text x="252.7" y="112.9">INT_GPIO</text>
<text x="252.7" y="110.4">SCL</text>
<text x="269.4" y="108.9">SCL</text>
<text x="269.4" y="111.5">SDA</text>
<text x="26.2" y="118.3">Zero</text>
<text x="30.4" y="114.3">1</text>
<text x="31.6" y="118.3">Magazine</text>
<text x="58.9" y="119.3">GND</text>
<text x="88.1" y="116.8">GND</text>
<text x="127.5" y="116.8">GND</text>
<text x="224" y="119.1">GND</text>
<text x="269.4" y="114">INT</text>
<text x="26.7" y="125.4">J3</text>
<text x="31.6" y="122.9">+12V +5V</text>
<text x="31.6" y="122.9">+12V</text>
<text x="101.5" y="125.4">+12V</text>
<text x="130.7" y="125.4">+3V3</text>
<text x="206.2" y="125.7">+5V</text>
<text x="30.4" y="129.5">5</text>
<text x="30.4" y="127">6</text>
<text x="51.3" y="132">DIR</text>
<text x="210.4" y="129.2">U21</text>
<text x="210.4" y="131.8">74HCT4053</text>
<text x="10.3" y="136">C</text>
<text x="24.8" y="134.5" transform="rotate(-90 24.8 134.5)">Magazine</text>
<text x="30.4" y="137.1">2</text>
<text x="30.4" y="134.6">3</text>
<text x="30.4" y="132.1">4</text>
<text x="49.8" y="134.5">STEP</text>
<text x="98.8" y="136.6">10k</text>
<text x="98.8" y="134.1">R41</text>
<text x="111.5" y="136.9" transform="rotate(-90 111.5 136.9)">390R</text>
<text x="114" y="136.3" transform="rotate(-90 114 136.3)">R42</text>
<text x="116.4" y="136.9">LTV-817</text>
<text x="118.7" y="134.3">U23</text>
<text x="128" y="136.6">10k</text>
<text x="128" y="134.1">R43</text>
<text x="179.1" y="135.8">DIR_Modbus_ESP32</text>
<text x="201.2" y="135.9">3</text>
<text x="203.7" y="136.9">1Z</text>
<text x="208.3" y="133.4" transform="rotate(-90 208.3 133.4)">16</text>
<text x="209.3" y="137.7" transform="rotate(-90 209.3 137.7)">VCC</text>
<text x="212.8" y="136.9">1X</text>
<text x="215.9" y="135.9">13</text>
<text x="222.3" y="135.8">RX_Modbus_ESP32</text>
<text x="245.1" y="134.1">RS485</text>
<text x="278.1" y="136.4">J5</text>
<text x="285.3" y="136">C</text>
<text x="24.8" y="141" transform="rotate(-90 24.8 141)">Motor</text>
<text x="30.4" y="139.7">1</text>
<text x="113.6" y="139.7">1</text>
<text x="126.3" y="139.7">4</text>
<text x="134.8" y="139.6">S_IND_OPTOOUT</text>
<text x="170.1" y="142.2">C24</text>
<text x="188" y="143.4">SELECT</text>
<text x="200.6" y="143.5">10</text>
<text x="200.6" y="140.9">11</text>
<text x="203.7" y="141.9">S0</text>
<text x="214" y="139.4">X</text>
<text x="214.1" y="141.9">Y</text>
<text x="215.9" y="143.5">12</text>
<text x="215.9" y="138.4">14</text>
<text x="215.9" y="140.9">15</text>
<text x="220.1" y="143.4">RX_Modbus_ARDUINO</text>
<text x="246.6" y="139.4">RO</text>
<text x="246.6" y="141.9">DI</text>
<text x="265" y="139.4">B</text>
<text x="275.5" y="138.4">1</text>
<text x="275.5" y="140.9">2</text>
<text x="275.5" y="143.5">3</text>
<text x="33" y="147">GND</text>
<text x="39" y="147">GNDPWR</text>
<text x="87.6" y="144.7">S_IND_OPTOIN</text>
<text x="113.6" y="144.8">2</text>
<text x="126.3" y="144.8">3</text>
<text x="161.1" y="144.5">100nF</text>
<text x="168.2" y="144.5">/</text>
<text x="170.7" y="144.5">25V</text>
<text x="201.2" y="146">9</text>
<text x="203.7" y="147">S2</text>
<text x="203.7" y="144.5">S1</text>
<text x="212.8" y="149.6">0Z</text>
<text x="212.8" y="144.5">0X</text>
<text x="212.9" y="147">1Y</text>
<text x="216.5" y="146">1</text>
<text x="216.5" y="148.6">5</text>
<text x="219.4" y="148.5">DIR_Modbus_ARDUINO</text>
<text x="222.6" y="145.9">TX_Modbus_ESP32</text>
<text x="246.6" y="148.3">DIR</text>
<text x="265.2" y="144.5">A</text>
<text x="276.2" y="148">RS485</text>
<text x="26.7" y="154.1">J4</text>
<text x="34.2" y="153.4">+12V</text>
<text x="41.1" y="153.4">+5V</text>
<text x="131.3" y="152.4">GND</text>
<text x="201.2" y="151.1">6</text>
<text x="203.7" y="152.1">E</text>
<text x="209.3" y="155.7" transform="rotate(-90 209.3 155.7)">GND</text>
<text x="211.8" y="155.7" transform="rotate(-90 211.8 155.7)">VEE</text>
<text x="212.9" y="152.1">0Y</text>
<text x="214" y="154.6">Z</text>
<text x="216.5" y="151.1">2</text>
<text x="216.5" y="153.6">4</text>
<text x="220.4" y="151">TX_Modbus_ARDUINO</text>
<text x="269.7" y="152.1">GND</text>
<text x="29.8" y="161.3">11</text>
<text x="29.8" y="158.7">12</text>
<text x="51.4" y="158.6">S_IND_OPTOIN</text>
<text x="122.3" y="158.7">+3V3</text>
<text x="128.8" y="158.7">+5V</text>
<text x="208.3" y="158.2" transform="rotate(-90 208.3 158.2)">8</text>
<text x="210.8" y="158.2" transform="rotate(-90 210.8 158.2)">7</text>
<text x="29.8" y="163.8">10</text>
<text x="30.4" y="166.3">9</text>
<text x="56.8" y="166.2">TRIGGER</text>
<text x="140.9" y="166.3">8</text>
<text x="140.9" y="163.8">9</text>
<text x="206.2" y="166.1">GND</text>
<text x="24.6" y="171.1" transform="rotate(-90 24.6 171.1)">Esteira</text>
<text x="30.4" y="174">6</text>
<text x="30.4" y="171.4">7</text>
<text x="30.4" y="168.9">8</text>
<text x="59.5" y="168.8">ECHO</text>
<text x="105.4" y="173.9">ENCODER_B</text>
<text x="105.4" y="171.3">ENCODER_SWITCH</text>
<text x="105.4" y="168.8">INT_KEYPAD</text>
<text x="140.9" y="174">5</text>
<text x="140.9" y="171.4">6</text>
<text x="140.9" y="168.9">7</text>
<text x="150.1" y="171.3" transform="rotate(-90 150.1 171.3)">Conector</text>
<text x="30.4" y="179">4</text>
<text x="30.4" y="176.5">5</text>
<text x="56.5" y="176.4">TCS_OUT</text>
<text x="57.7" y="178.9">TCS_S3</text>
<text x="105.4" y="178.9">SCL</text>
<text x="105.4" y="176.4">ENCODER_A</text>
<text x="140.9" y="179">3</text>
<text x="140.9" y="176.5">4</text>
<text x="10.3" y="186">D</text>
<text x="24.6" y="180.8" transform="rotate(-90 24.6 180.8)">Sensores</text>
<text x="30.4" y="184.1">2</text>
<text x="30.4" y="181.6">3</text>
<text x="57.7" y="181.5">TCS_S2</text>
<text x="105.4" y="181.5">SDA</text>
<text x="140.9" y="184.1">1</text>
<text x="140.9" y="181.6">2</text>
<text x="150.1" y="185.4" transform="rotate(-90 150.1 185.4)">IHM</text>
<text x="150.1" y="180.9" transform="rotate(-90 150.1 180.9)">Interface</text>
<text x="285.3" y="186">D</text>
<text x="30.4" y="186.7">1</text>
<text x="143.6" y="187.9">J6</text>
<text x="34.8" y="193">GND</text>
<text x="133.9" y="194">GND</text>
<text x="35" y="200">1</text>
<text x="85" y="200">2</text>
<text x="135" y="200">3</text>
<text x="185" y="200">4</text>
<text x="235" y="200">5</text>
<text x="285" y="200">6</text>
</g>
</svg>
